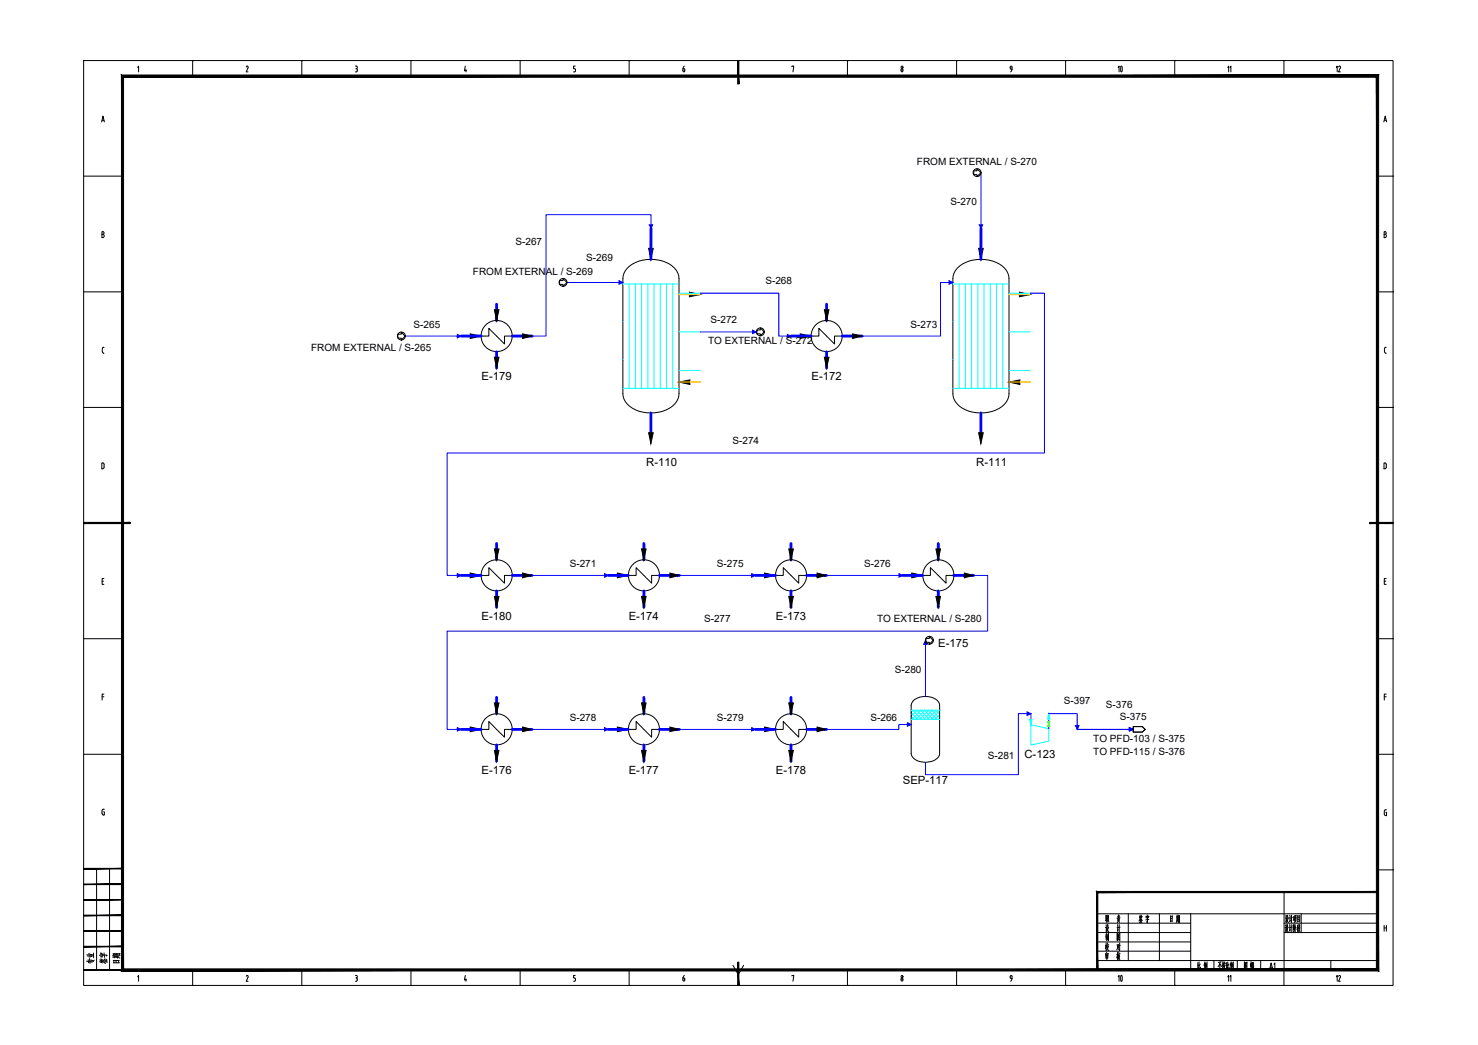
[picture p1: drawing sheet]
<svg xmlns="http://www.w3.org/2000/svg" width="420mm" height="297mm" viewBox="0 0 420 297" stroke-linecap="round" stroke-linejoin="round" font-family="sans-serif">
<g fill="none" stroke="#000" stroke-width=".28">
<path d="M23.8 17.2h372.2v262.9h-372.2zM39.1 19.2l.3-.4v1.6M54.8 17.2h.1M54.8 17.2v4.5M70 19l.3-.2 .2 .2-.5 1.4h.5M85.8 17.2h.1M85.8 17.2v4.5M101 18.8h.3M101.2 19.5h.1M101.3 18.8l.2 .2v.3l-.2 .2 .3 .4M101.5 19.9v.2M116.8 17.2h.1"/>
<path d="M116.8 17.2v4.5M132.3 18.8l-.3 1.3h.7M132.4 19.7v.7M147.9 17.2h.1M147.9 17.2v4.5M163.3 19.5l.3 .4M163.5 18.8h-.4v.7h.2M163.6 19.9v.2M178.8 17.2h.1M178.8 17.2v4.5M194.1 19.5h.3M194.1 19.5v.6"/>
<path d="M194.4 19.5l.3 .4M194.5 18.8l-.3 .7M194.6 19.9v.2M209.9 17.2h.1M225.1 19v-.2h.6l-.3 1.6M240.9 17.2h.1M240.9 17.2v4.5M256.1 19.9l.3-.4 .3 .4M256.1 19.9v.2M256.7 19.9v.2M271.9 17.2h.1M271.9 17.2v4.5"/>
<path d="M287.2 19.1l.3-.3 .2 .3M287.2 19.2l.3 .5M287.7 19.6l-.4 .8M287.7 19.2v.5h-.3M302.9 17.2h.1M302.9 17.2v4.5M334 17.2h.1M334 17.2v4.5M365 17.2h.1M365 17.2v4.5M28.9 34.7l.4-1.7 .4 1.7M29 34.2h.6"/>
<path d="M101 20.4h.3M101.6 20.1l-.3 .3M163.6 20.1l-.1 .3h-.4M194.1 20.1l.3 .3 .3-.3M256.1 20.1l.3 .3 .3-.3M393.4 34.7l.4-1.7 .4 1.7M393.5 34.2h.6M23.8 50.1h11M391.6 50.1h4.4M396 50.1h.1M29 65.9l.5 .1v.4l-.2 .2 .3 .5-.1 .3-.5 .1zM29 66.6h.3"/>
<path d="M393.5 65.9l.5 .1v.4l-.2 .2 .3 .5-.1 .3-.5 .1zM393.5 66.6h.3M23.8 83h11M29.1 99.1v.9M29.1 100l.3 .4M29.6 98.7l-.4 .1-.1 .3M391.6 83h4.4M393.6 100l.3 .4M394.1 98.7l-.5 .2v1.1M396 83h.1M23.8 115.8h11M29.4 100.4h.2"/>
<path d="M391.6 115.8h4.4M393.9 100.4h.2M396 115.8h.1M29.2 131.6h-.3v1.7h.3M29.3 131.6l.3 .5M29.6 132.1v.6M29.6 132.7l-.3 .5M393.7 133.2l.4-.2v-1.2l-.7-.2v1.7h.3M396 148.7h.1M29 165.2h.4M29.5 164.5h-.5v1.6h.5M393.5 165.2h.4"/>
<path d="M394.1 164.5h-.6v1.6h.6M23.8 181.6h11M29 198.1h.5M29.5 197.3h-.5v1.7M391.6 181.6h4.4M393.5 198.1h.6M394.1 197.3h-.6v1.7M396 181.6h.1M23.8 214.4h11M391.6 214.4h4.4M396 214.4h.1M29.4 230.7h.3v1h-.4"/>
<path d="M29.7 230l-.5 .1-.2 .4 .1 .9 .2 .2M393.5 231.4l.3 .4M393.5 230.7v.7M393.8 230.2h.4M393.8 230.2l-.3 .4M393.9 230.9h.3v.9h-.4M27.5 246.9v28.8M31.1 246.9v28.8M311.9 259.7h79.7M320.7 259.7v13.3M329.6 259.7v13.3M338.5 259.7v16"/>
<path d="M365 253.6v26.5M369.9 259.7v5.4M391.6 247.3h4.4M396 247.3h.1M39.1 277.7l.3-.4v1.6M54.8 275.7v4.4M70 277.5l.3-.2 .2 .2-.5 1.4h.5M85.8 275.7v4.4M101 277.3h.3M101 278.9h.3M101.2 278h.1M101.3 277.3l.3 .3-.3 .4 .2 .2v.5l-.2 .2"/>
<path d="M116.8 275.7v4.4M132.3 277.3l-.3 1.2h.7M132.4 278.2v.7M147.9 275.7v4.4M163.1 278.9h.2M163.5 277.3h-.4v.7a.47 .47 0 0 1 .5 .3 .47 .47 0 0 1-.3 .6M178.8 275.7v4.4M194.1 278l.2 .8a.43 .43 0 0 0 .4-.3 .43 .43 0 0 0-.3-.5M194.1 278h.3M194.5 277.3l-.3 .7M208.4 274.4l1.5 2.6 1.5-2.6M225.1 277.4v-.1h.6l-.3 1.6"/>
<path d="M240.9 275.7v4.4M256.7 278.4v.1M256.7 278.3l-.1-.3a.36 .36 0 0 0-.5 .4 .36 .36 0 0 0 .6 .3v-.2M271.9 275.7v4.4M287.2 277.6l.3-.3 .2 .3M287.2 277.7l.3 .5M287.4 278.2h.3M287.7 277.7l-.1 .8-.3 .4M302.9 275.7v4.4M311.9 273h79.7M311.9 262.4h26.6M311.9 265.1h26.6"/>
<path d="M311.9 267.7h26.6M311.9 270.4h26.6M324 261.6l.1 .4M324.1 260.1l-.2 .9M324.1 260.5l.1 .4M324.2 261.6l.1 .3M324.3 260.8l.5 .8M324.3 260.8l-.5 1M324.3 260.5h-.3M324.4 261.3l-.4 .1M324.5 260.2l-.2 .6M324.5 261.6l-.1 .5"/>
<path d="M324.5 260.5l.1 .4M324.6 262.1l-.7 .1M324.7 260.5h-.3M325.8 260.4v.5M326.1 260.1l.1 .3M326.2 261.1v1.2l-.2-.3M326.3 260.8l-.4 .1M326.4 260.7l-.2 .5M326.5 260.5h-.7M326.6 260.4l-.1 .4M326.6 261.4l-.9 .1M332.8 260.3v1.7"/>
<path d="M333.1 261.1h-.3M333.2 261.8l-.4 .1M333.2 260.4l-.4 .1M333.3 260.3l-.1 1.7M334 275.7v4.4M334.6 260.1v1.4M334.6 261.6l-.2 .6M334.8 261.6v.4M334.8 260.8l-.2 .1M334.8 261.1l-.2 .1M334.9 260.1l-.1 1.3M335 260.5l-.5 .1"/>
<path d="M335 261.4l-.6 .2M335.1 260.3v1.1M335.3 261.3l-.3 .9M335.3 260.8h-.2M335.3 260.3v1.9l-.1-.1M335.3 260.3l-.2 .1M340.5 273.6v1.7M340.8 274.3l-.3 .1M340.8 275l-.4 .4M340.9 273.5v1.7l.2 .2h.2v-.5M341.2 274l-.3 .6M342.5 273.8v1.7"/>
<path d="M342.5 273.4l-.2 1M342.6 274.5l.1 .3M342.6 274.2l.2-.1-.2 1.2M342.7 273.8l-.2 .9M342.9 273.7l-.3 .1M343 274v.9M343.1 273.4v2.1l-.1-.3M345.1 273v2.7M346.8 273.9v1.5M346.9 273.5l-.6 1.3M346.9 274.1l.3 .6M347.2 273.4l-.9 .1"/>
<path d="M347.6 273.3v2.2l-.1-.3M347.7 274.3l-.3 .4M347.7 274l-.3 .1M347.8 273.7v.5M348 274l-.1 .9 .4 .5M348 273.3l.1 .4M348.1 274.5l-.4 1M348.3 273.8l-.5 .1M348.3 273.7l-.1 .4M348.3 274.4l-.6 .2M348.7 273.6v1.6M348.9 274.3l-.2 .1"/>
<path d="M349 275l-.4 .4M349 273.5v1.7l.2 .2h.2v-.5M349.4 274l-.4 .6M349.9 273.8v1.7M350 273.4l-.3 1M350 274.4l.2 .3M350.1 274.2l.2-.1-.3 1.2M350.2 273.8l-.2 .9M350.3 273.7l-.3 .1M350.4 273.9v1M350.6 273.4v2.1l-.2-.3M351.7 273v2.7"/>
<path d="M353.8 275.4v-1.9v2M353.8 275.3l.6 .1M354 274.2l.4 .4M354 274.9l.2 .3M354.1 274.6l.1 .3M354.1 273.8l-.2 .5M354.2 274h-.2M354.3 273.9l-.5 .9M354.5 273.5l-.1 1.9M354.5 273.6l-.7 .1M355.5 273.9v.9M355.6 273.3v2.2"/>
<path d="M355.8 273.9v.9l-.1-.2M355.8 274l-.3 .1M355.9 274.5v1M356 273.8v.6M356.1 274.6v.8M356.3 275h-.3M356.3 275.4h-.4M356.3 273.9h-.3M356.3 273.8v.5M356.3 274.3h-.3M356.3 274.5l-.4 .1M356.3 273.5l-.4 .1"/>
<path d="M356.4 274.4l-.1 1M365 262.4h26.6M365 265.1h26.6M365.4 262.9l.2 .4M365.5 260.3l.1 .3M365.5 263.6h-.2M365.5 263.5v1M365.6 260.9l-.2 .1M365.6 260.8v1.1M365.7 264.2l-.3 .5M365.7 264l.6 .9M365.7 261.6l-.2 .5"/>
<path d="M365.8 261.4l.5 .8M365.8 263.3l-.2 .5M365.8 262.8v.5M365.8 260.2l-.1 1M366 262.8v.7l.2 .1M366 262.9l-.2 .1M366 260.2l.1 .7h.2M366 260.3h-.2M366 263.8h-.3M366.1 263.7l-.5 1.2M366.1 261.1l-.3 .1M366.2 261.1l-.6 1.1"/>
<path d="M366.5 260.9l.2-.1-.1 1.2 .2-.5M366.6 262.8l.1 .4M366.6 260.2l.2 .3M366.6 263.5l-.2 .1M366.6 263.5v1.1M366.8 264.2l-.2 .5M367.1 262.8v2.1M367.1 260.1v2.1M367.4 263.5l-.6 .1M367.4 260.8l-.6 .2M367.6 262.8v2M367.8 260.6v.9"/>
<path d="M367.8 262.9l-.2 .1M367.8 262.9l-.1 1.3v-.2M367.9 260.5l-.2 .1M368 263.6l-.3 1.3M368 260.6v1.1M368 261.3l-.4 .3M368.1 263l.4 .8M368.2 262.7l-.4 1M368.2 263.6v1.3M368.2 260.9l-.3 1.4M368.2 260.3v.4M368.2 261.7l.3 .5"/>
<path d="M368.5 260.7h-.5M368.5 260.6l-.1 1.1M368.5 260.2l-.5 .1M368.8 263v1.8M368.9 260.2v1.9M369 263.7h-.2M369 263.3l-.2 .1M369 264l-.3 .2M369 262.8l-.2 .3M369.2 264l.4 .8M369.3 262.8l-.2 1M369.3 263l.1-.1v.6"/>
<path d="M369.4 263.5l.2 .1M369.4 261.3l-.5 .1M369.4 260.8l-.5 .1M369.5 263.8l-.5 1.1M369.5 261.8l-.6 .1M369.5 263.8l-.3 .1M369.5 260.3l-.6 .1M369.5 260.3v1.8M378.3 273v2.7M393.5 263v1.7M393.5 263.8h.6M394.1 263v1.7"/>
<path d="M54.8 280.1h.1M85.8 280.1h.1M116.8 280.1h.1M147.9 280.1h.1M178.8 280.1h.1M209.9 280.1h.1M240.9 280.1h.1M271.9 280.1h.1M302.9 280.1h.1M334 280.1h.1M365 280.1h.1"/>
<circle cx="256.4" cy="19.1" r=".32"/>
<circle cx="256.4" cy="277.6" r=".32"/>
</g>
<g fill="#000" stroke="#000" stroke-width=".28">
<path d="M209.7 17.2l.3 6.7v-6.7zM209.7 17.2l.3 6.7h-.3z"/>
<path d="M34.5 21.3l.6 254.1v-253.4zM34.5 21.3l.6 254.1-.6 .6zM35.1 275.4l-.6 .6 356.8-.6zM34.5 276l356.8-.6 .6 .6zM391.3 22v253.4l.6 .6zM391.3 22l.6-.7v254.7zM35.1 22h356.2l.6-.7zM34.5 21.3h357.4l-356.8 .7z"/>
<path d="M23.8 148.5v.3l13.2-.3zM23.8 148.8l13.2-.3v.3z"/>
<path d="M389.4 148.8h6.6v-.3zM389.4 148.5h6.6l-6.6 .3z"/>
<path d="M23.8 255.8h11v-.1zM23.8 255.7h11l-11 .1z"/>
<path d="M23.8 251.4h11v-.1zM23.8 251.3h11l-11 .1z"/>
<path d="M23.8 247h11v-.2zM23.8 246.8h11l-11 .2z"/>
<path d="M312.1 253.7h79.5v-.3zM311.7 253.4h79.9l-79.5 .3zM311.7 253.4l.4 22.3v-22zM311.7 253.4l.4 22.3h-.4z"/>
<path d="M23.8 275.8h11v-.2zM23.8 275.6h11l-11 .2z"/>
<path d="M23.8 269.1h11v-.1zM23.8 269h11l-11 .1z"/>
<path d="M23.8 264.7h11v-.2zM23.8 264.5h11l-11 .2z"/>
<path d="M23.8 260.3h11v-.2zM23.8 260.1h11l-11 .2z"/>
<path d="M209.7 273.5v6.6h.3zM209.7 273.5h.3v6.6z"/>
</g>
<g fill="none" stroke="#00f" stroke-width=".8">
<path d="M185.1 65l-.1 8.7M278.9 65l-.1 8.7M131.1 95.5h5.7M141.2 86.5v4.6M141.2 100v4.6M145.6 95.5h5.6M224.9 95.5h5.7M235 86.5v4.6M235 100v4.6M239.4 95.5h5.7M185 117.4v5.6M278.8 117.4v5.6"/>
<path d="M141.2 154.5v4.6M183 154.5v4.6M224.9 154.5v4.6M266.7 154.5v4.6M131.1 163.6h5.7M141.2 168v4.6M145.6 163.6h5.6M173 163.6h5.6M183 168v4.6M187.4 163.6h5.7M214.8 163.6h5.7M224.9 168v4.6"/>
<path d="M229.3 163.6h5.6M256.7 163.6h5.6M266.7 168v4.6M271.1 163.6h5.7M141.2 198.2v4.7M183 198.2v4.7M224.9 198.2v4.7M131.1 207.3h5.7M141.2 211.7v4.7M145.6 207.3h5.6M173 207.3h5.6M183 211.7v4.7"/>
<path d="M187.4 207.3h5.7M214.8 207.3h5.7M224.9 211.7v4.7M229.3 207.3h5.6"/>
</g>
<g fill="#000" stroke="#000" stroke-width=".28">
<path d="M184.4 70.6h1.3l-.7 3.1zM278.2 70.6h1.3l-.7 3.1zM133.7 94.9l3.1 .6-3.1 .7zM140.5 88h1.3l-.6 3.1zM148.6 94.9l2.6 .6-2.6 .7zM196 83l3.1 .7-3.1 .7zM227.5 94.9l3.1 .6-3.1 .7zM234.3 88h1.4l-.7 3.1zM242.4 94.9l2.7 .6-2.7 .7zM289.8 83l3.1 .7-3.1 .7zM140.5 101.5h1.3l-.6 3.1zM193 108.6l3.1-.6v1.3z"/>
<path d="M234.3 101.5h1.4l-.7 3.1zM286.8 108.6l3.1-.6v1.3zM184.4 123h1.3l-.7 3.1zM278.2 123h1.3l-.7 3.1zM140.5 156h1.3l-.6 3.1zM182.4 156h1.3l-.7 3.1zM224.2 156h1.3l-.6 3.1zM266.1 156h1.3l-.7 3.1zM133.7 162.9l3.1 .7-3.1 .6zM140.5 169.5h1.3l-.6 3.1zM148.6 162.9l2.6 .7-2.6 .6zM175.5 162.9l3.1 .7-3.1 .6z"/>
<path d="M182.4 169.5h1.3l-.7 3.1zM190.4 162.9l2.7 .7-2.7 .6zM217.3 162.9l3.2 .7-3.2 .6zM224.2 169.5h1.3l-.6 3.1zM232.3 162.9l2.6 .7-2.6 .6zM259.2 162.9l3.1 .7-3.1 .6zM266.1 169.5h1.3l-.7 3.1zM274.1 162.9l2.7 .7-2.7 .6zM133.7 206.7l3.1 .6-3.1 .7zM140.5 199.8h1.3l-.6 3.1zM140.5 213.3h1.3l-.6 3.1zM148.6 206.7l2.6 .6-2.6 .7z"/>
<path d="M175.5 206.7l3.1 .6-3.1 .7zM182.4 199.8h1.3l-.7 3.1zM182.4 213.3h1.3l-.7 3.1zM190.4 206.7l2.7 .6-2.7 .7zM217.3 206.7l3.2 .6-3.2 .7zM224.2 199.8h1.3l-.6 3.1zM224.2 213.3h1.3l-.6 3.1zM232.3 206.7l2.6 .6-2.6 .7z"/>
</g>
<g fill="none" stroke="#000" stroke-width=".28">
<path d="M178.3 76.2a10.3 10.3 0 0 1 13.5 0 4.4 4.4 0 0 1 1.2 3v32.7a5.8 5.8 0 0 1-4.6 5 10 10 0 0 1-10.6-2.7l-.6-1.5-.1-.8v-32.7a4.4 4.4 0 0 1 1.2-3zM272.1 76.2a10.3 10.3 0 0 1 13.5 0 4.4 4.4 0 0 1 1.2 3v32.7a5.8 5.8 0 0 1-4.6 5 10 10 0 0 1-10.6-2.7l-.6-1.5-.1-.8v-32.7a4.4 4.4 0 0 1 1.2-3zM136.8 95.5h2.2v-2.2l4.4 4.5v-2.3h2.2M230.6 95.5h2.2v-2.2l4.4 4.5v-2.3h2.2M136.8 163.6h2.2v-2.2l4.4 4.4v-2.2h2.2M178.6 163.6h2.2v-2.2l4.4 4.4v-2.2h2.2M220.5 163.6h2.2v-2.2l4.4 4.4v-2.2h2.2M262.3 163.6h2.2v-2.2l4.4 4.4v-2.2h2.2M259.7 199.1a5.5 5.5 0 0 1 7.1 .4l.3 1v13.7a3.6 3.6 0 0 1-4 2.5 3.6 3.6 0 0 1-4.1-2.5v-13.7zM136.8 207.3h2.2v-2.2l4.4 4.4v-2.2h2.2M178.6 207.3h2.2v-2.2l4.4 4.4v-2.2h2.2M220.5 207.3h2.2v-2.2l4.4 4.4v-2.2h2.2"/>
<circle cx="141.2" cy="95.5" r="4.4"/>
<circle cx="235" cy="95.5" r="4.4"/>
<circle cx="141.2" cy="163.5" r="4.4"/>
<circle cx="183.1" cy="163.5" r="4.4"/>
<circle cx="224.9" cy="163.5" r="4.4"/>
<circle cx="266.7" cy="163.5" r="4.4"/>
<circle cx="141.2" cy="207.3" r="4.4"/>
<circle cx="183.1" cy="207.3" r="4.4"/>
<circle cx="224.9" cy="207.3" r="4.4"/>
</g>
<!-- layer: EQUIPMENT -->
<g fill="none" stroke="#0ff" stroke-width=".28">
<path d="M177.1 80.3h.1M177.1 91.3h.1M193 83.3h6.1M193 94.3h6.1M270.9 80.3h.1M270.9 91.3h.1M286.8 83.3h6.1M286.8 94.3h6.1M177.1 102.3h.1M193 105.3h6.1M270.9 102.3h.1M286.8 105.3h6.1"/>
<path d="M293.1 206l5 1.1v3.6l-5 1.1zM293.1 204.5v1.5"/>
</g>
<path d="M293.1 202.8v1.7M298.1 202.8v2.4M298.1 206.4v.7" fill="none" stroke="#00f" stroke-width=".28"/>
<path d="M297.8 205.2h.7l-.7 1.2h.7z" fill="none" stroke="#0f0" stroke-width=".28"/>
<g fill="#0ff" stroke="#0ff" stroke-width=".28">
<path d="M292.7 204.5h.7l-.3 1.5z"/>
<path d="M298.1 202.8l.4 1.6h-.7z"/>
</g>
<g fill="none" stroke="#0ff" stroke-width=".28">
<path d="M177.1 80.7h15.9M178.8 80.7v29.7M180.6 80.7v29.7M182.4 80.7v29.7M184.2 80.7v29.7M185.9 80.7v29.7M187.7 80.7v29.7M189.5 80.7v29.7M191.2 80.7v29.7M270.9 80.7h15.9M272.7 80.7v29.7M274.4 80.7v29.7"/>
<path d="M276.2 80.7v29.7M278 80.7v29.7M279.7 80.7v29.7M281.5 80.7v29.7M283.3 80.7v29.7M285.1 80.7v29.7M177.1 110.4h15.9M270.9 110.4h15.9M259 203.7l.9 .8M259 202.6l1.9 1.9M259 201.9h8.1M259 204.5h8.1"/>
<path d="M259.4 201.9l2.6 2.6M259.6 201.9l-.6 .6M260.5 201.9l2.6 2.6M260.7 201.9l-1.7 1.7M261.6 201.9l2.6 2.6M261.8 201.9l-2.6 2.6M262.7 201.9l2.6 2.6M262.9 201.9l-2.6 2.6M263.8 201.9l2.6 2.6M264 201.9l-2.6 2.6M264.9 201.9l2.2 2.2M265.1 201.9l-2.6 2.6"/>
<path d="M266 201.9l1.1 1.1M266.2 201.9l-2.6 2.6M267.1 201.9h.1M267.1 202l-2.4 2.5M267.1 203.1l-1.3 1.4M267.1 204.2l-.2 .3"/>
</g>
<path d="M193 83.7h6.1M286.8 83.7h6.1M193 108.6h6.1h-3M286.8 108.6h6.1h-3" fill="none" stroke="#ffbf00" stroke-width=".38"/>
<!-- layer: STREAM -->
<g fill="none" stroke="#00f" stroke-width=".28">
<path d="M278.9 49.1v15.9M185.1 65v-4h-29.9v34.5h-4M115.2 95.5h15.9M161.1 80.3h16M199.1 83.3h22.3v12.2h3.5M199.1 94.3h15.9M270.9 80.3h-3.5v15.2h-22.3M292.9 83.3h4v45.5h-169.8v34.8h4M151.2 163.6h21.8M193.1 163.6h21.7M234.9 163.6h21.8M276.8 163.6h4v15.8h-153.7v27.9h4"/>
<path d="M263.1 182v16M151.2 207.3h21.8M193.1 207.3h21.7M259 205.9h-3.5v1.4h-20.6M293.1 202.8h-3.6v17.4h-26.4v-3.5M298.1 202.8h8.1v4.5h15.9"/>
</g>
<!-- layer: STREAM_ARROW -->
<g fill="#00f" stroke="#00f" stroke-width=".28">
<path d="M130 95.1l1.1 .4-1.1 .5z"/>
<path d="M257.9 205.4l1.1 .5-1.1 .5z"/>
<path d="M184.6 63.9h.9l-.4 1.1z"/>
<path d="M223.8 95.1l1.1 .4-1.1 .5z"/>
<path d="M176 79.8l1.1 .5-1.1 .5z"/>
<path d="M278.4 63.9h.9l-.4 1.1z"/>
<path d="M171.9 163.1l1.1 .5-1.1 .5z"/>
<path d="M213.9 93.8l1.1 .5-1.1 .5z"/>
<path d="M269.8 79.8l1.1 .5-1.1 .5z"/>
<path d="M130 163.1l1.1 .5-1.1 .5z"/>
<path d="M213.7 163.1l1.1 .5-1.1 .5z"/>
<path d="M255.6 163.1l1.1 .5-1.1 .5z"/>
<path d="M130 206.8l1.1 .5-1.1 .5z"/>
<path d="M171.9 206.8l1.1 .5-1.1 .5z"/>
<path d="M213.7 206.8l1.1 .5-1.1 .5z"/>
<path d="M263.1 182l.5 1.1h-1z"/>
<path d="M292 202.3l1.1 .5-1.1 .6z"/>
<path d="M321 206.8l1.1 .5-1.1 .5z"/>
<path d="M305.7 206.2h1l-.5 1.1z"/>
</g>
<!-- layer: CONNECTOR -->
<g fill="none" stroke="#000" stroke-width=".28">
<path d="M276.8 48.5h.9v-.5l1.2 1.1-1.2 1.1v-.6h-.9zM159.1 79.7h.9v-.5l1.1 1.1-1.1 1.1v-.6h-.9zM113.1 95h1v-.6l1.1 1.1-1.1 1.2v-.6h-1zM215.2 93.8h.9v-.6l1.1 1.1-1.1 1.1v-.5h-.9zM263.2 181.5h1v-.6l1.1 1.1-1.1 1.1v-.5h-1zM322.1 206.5h2.6l.8 .8-.8 .8h-2.6z"/>
<circle cx="277.8" cy="49.1" r="1.12"/>
<circle cx="114.1" cy="95.5" r="1.12"/>
<circle cx="160.1" cy="80.3" r="1.12"/>
<circle cx="216.2" cy="94.3" r="1.12"/>
<circle cx="264.2" cy="182" r="1.12"/>
</g>
<text font-size="6.6" x="315.7" y="280.8">10</text>
<text font-size="6.2" x="315.7" y="22.2">10</text>
<g font-size="5.3">
<text x="312.9" y="263.5">职 责</text>
<text x="27.5" y="275.2" transform="rotate(-90 27.5 275.2)">专业</text>
<text x="31.4" y="275.2" transform="rotate(-90 31.4 275.2)">签字</text>
<text x="34.9" y="274.8" transform="rotate(-90 34.9 274.8)">日期</text>
<text x="312.9" y="271.3">校 对</text>
</g>
<g font-size="4.4">
<text x="378.5" y="21.5">12</text>
<text x="363.4" y="276.6" transform="rotate(-90 363.4 276.6)">A1</text>
<text x="382.1" y="280.1" transform="rotate(-90 382.1 280.1)">12</text>
</g>
<g font-size="3.5">
<text x="350.7" y="21.5" transform="rotate(-90 350.7 21.5)">11</text>
<text x="350.7" y="280.1" transform="rotate(-90 350.7 280.1)">11</text>
</g>
<g font-size="3.2">
<text x="136.9" y="108.1">E-179</text>
<text x="230.7" y="108.1">E-172</text>
<text x="183.7" y="132.4">R-110</text>
<text x="277.5" y="132.4">R-111</text>
<text x="136.9" y="176.2">E-180</text>
<text x="178.7" y="176.2">E-174</text>
<text x="220.6" y="176.2">E-173</text>
<text x="266.7" y="183.8">E-175</text>
<text x="291.2" y="215.3">C-123</text>
<text x="136.9" y="219.9">E-176</text>
<text x="178.7" y="219.9">E-177</text>
<text x="220.6" y="219.9">E-178</text>
<text x="256.7" y="223">SEP-117</text>
</g>
<g font-size="2.8">
<text x="260.7" y="46.8">FROM EXTERNAL / S-270</text>
<text x="270.2" y="58.4">S-270</text>
<text x="146.5" y="69.7">S-267</text>
<text x="166.7" y="74.1">S-269</text>
<text x="134.4" y="78">FROM EXTERNAL / S-269</text>
<text x="217.6" y="80.7">S-268</text>
<text x="117.6" y="93.1">S-265</text>
<text x="202" y="91.9">S-272</text>
<text x="258.9" y="93.1">S-273</text>
<text x="88.5" y="99.8">FROM EXTERNAL / S-265</text>
<text x="201.3" y="97.9">TO EXTERNAL / S-272</text>
<text x="208.2" y="126.1">S-274</text>
<text x="162" y="161.1">S-271</text>
<text x="203.8" y="161.1">S-275</text>
<text x="245.6" y="161.1">S-276</text>
<text x="200.1" y="176.7">S-277</text>
<text x="249.3" y="176.7">TO EXTERNAL / S-280</text>
<text x="254.4" y="191.3">S-280</text>
<text x="302.4" y="200.2">S-397</text>
<text x="314.4" y="201.1">S-376</text>
<text x="162" y="204.9">S-278</text>
<text x="203.8" y="204.9">S-279</text>
<text x="247.5" y="204.9">S-266</text>
<text x="318.4" y="204.7">S-375</text>
<text x="280.8" y="215.9">S-281</text>
<text x="310.8" y="210.8">TO PFD-103 / S-375</text>
<text x="310.8" y="214.7">TO PFD-115 / S-376</text>
</g>
</svg>
